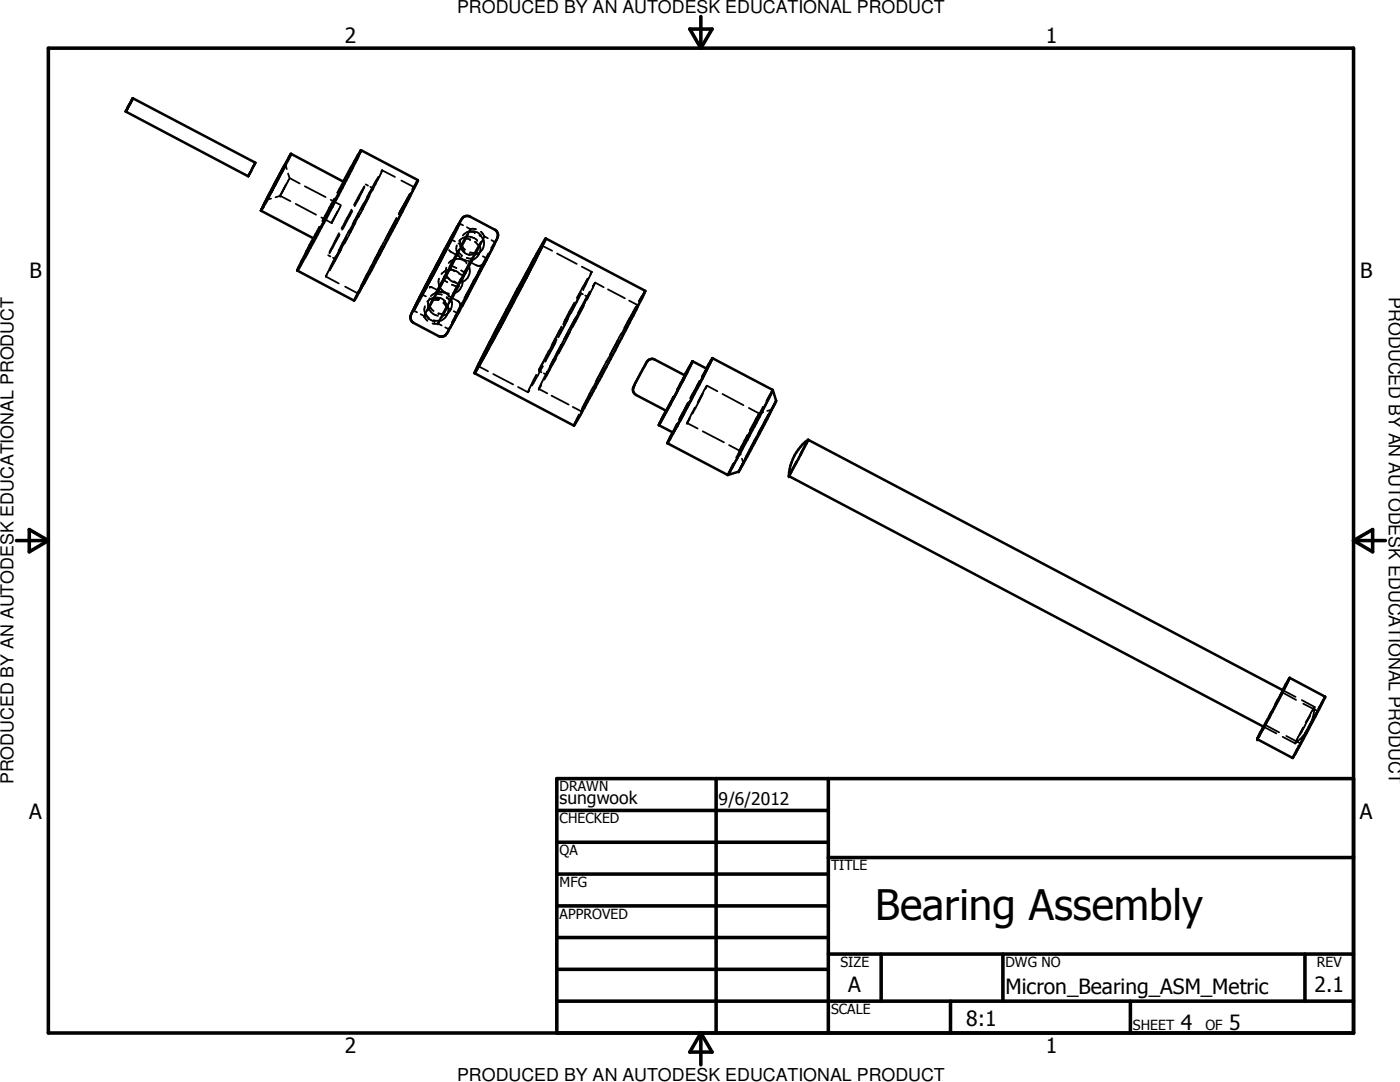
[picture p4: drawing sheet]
<svg xmlns="http://www.w3.org/2000/svg" width="279mm" height="216mm" viewBox="0 0 279 216" stroke-linecap="round" stroke-linejoin="round" font-family="sans-serif">
<g fill="none" stroke="#000" stroke-width=".35">
<path d="M50 34.2l-.5 1M51 32.5l-.5 .9M54.1 39.6l-.9 .3M55.9 39v.1M55.9 39.1l-.9 .3M55.9 39.1l2.1 1M56.9 32.9l.3 .8M57.1 36.8l-1.2 2.3M57.5 34.6l.3 .9 2 1.1M57.7 35.7l-1.7 3.3M60.8 37.2l4.2 2.1M66 39.9l2 1"/>
<path d="M66.7 39.6l-2.4 4.5M66.8 39.7l-2.4 4.5M68.5 36.2l-1.2 2.3M68.7 36.3l-1.3 2.3M72.7 37.2l-2 3.7M72.7 37.3l-1.9 3.8M73 36.8l.4 .2M73.7 39.1l-2.2 4.3M73.9 37.3l.5 .2M74.2 37.9l-2.1 3.7M74.2 38.1l-2 3.8M75.5 35.3l-2.3 4.2"/>
<path d="M76.3 34l-2 4.1M76.3 34l-.2 .2M76.3 34l2.5 1.3M80.1 36l2.5 1.3M81.6 39l-2 3.5M81.7 38.7l-2.1 4.1M81.9 38.6l-.3 .4M82.6 37.3l-.1 .2M82.6 37.3l-1.9 4.1M83.4 35.9l-1.1 1.9M59 40.7l4.1 2.1M63.7 45.3l-1.2 2.2"/>
<path d="M63.8 45.3l-1.1 2.3M64.1 43.4l2.1 1.1M65.1 55.2l2.5 1.4M65.2 55l-.1 .2M65.5 50.9l.5 .3M66.2 44.4v.1M66.5 51.4l.4 .2M67 51.1l-1.9 4.1M67.4 42.2l-1.2 2.2M67.6 46.5l-1.9 3.8M67.8 46.8l-2.1 3.7M68 41.1l-1.8 3.4"/>
<path d="M68.1 49.7l-2.3 4.3M68.9 57.2l2.5 1.3M69.1 47.3l-2 3.8M69.2 47.5l-2.1 3.8M69.8 45.8l-2.2 4.2M70 46.2l-.3 .4M70 46.2l-1.3 2.5M70.1 41.8l-1.9 3.8M70.3 42.1l-2 3.7M71 44.4l-1 1.8M71.4 58.5h.1M71.6 42.5l-2 3.9"/>
<path d="M71.6 58l-.9 2M71.6 58.3l-.2 .2M71.7 42.8l-1.7 3.4M72.6 40.5l-2.2 4.2M73.4 54.5l-2 4M74 53.1l-1.9 3.9M74.5 53.1l-2.3 4.2M76.2 49.1l-2.2 4.3M76.6 48.3l-2.1 3.9M77.3 47.8l-2.2 4.3M78.3 45.1l-1.2 2.3M79 43.9l-2.3 4.2"/>
<path d="M79.1 43.5l-.4 .8M80.1 42.5l-2.2 4.2M84.3 58.8l.7 .3M84.8 57.7h.1M85.2 57.4l-.4 .3M85.5 60a2.43 2.43 0 0 0 1.9 3M85.7 59.5l.7 .4M85.8 57.2l2.1 1M86.3 59.8l-1.4 2.7M86.4 59.9h1.1M86.5 59.7l-.1 .2M86.5 59.5l-.1 .4"/>
<path d="M86.5 59.5l1.1 .1M86.7 59.6l-.9 1.6M87.1 58.7l-.3 .5M87.1 58.7l1.1 .1M87.2 58.1l-.7 1.4M87.5 58l-.4 .7M87.6 55.6a2.35 2.35 0 0 0 1.9 3M88.2 56.6l-.5 .9M88.4 55.8l-1.4 2.7M88.4 55.8l.9 .5M88.7 55.2l-.7 1.5M88.7 55.2l1 .5"/>
<path d="M88.9 55.5l-1.8 3.3M89.1 53.4a2.37 2.37 0 0 0 1.9 3M89.2 59.3l.6 .8M89.2 54.1l-.8 1.7M89.5 48.9l-.1 .5M89.5 59a2.41 2.41 0 0 0-3.5 .1M89.6 59.1l2 1.1 .3 .5-.1 .7 .5-.9M89.6 49.9l.2 .3 1.9 1M89.8 53.2l-1.1 2M89.8 53.6l-1.1 2M89.8 53.6l.9 .5M90 59.5l-.7 1.5"/>
<path d="M90.1 59.8a2.4 2.4 0 0 1-1.7 3.1M90.1 47.8l.7 .4M90.2 53.1l-.9 1.6M90.2 56.8l.9 .4M90.2 53.1l.9 .4M90.6 52.2l-.8 1.4M90.6 56.1l.9 .6M91 58.1l-1.2 2M91.2 48.9l-.1 .7 .2 1.1M91.3 50.7l.2 .3a2.25 2.25 0 0 0 1.5 1M91.4 50l-1.7 3.3M91.4 50.2l-1.1 2"/>
<path d="M91.4 50.2l.8 .8M91.5 56.7l-.8 1.4M91.5 48.6l.7 .3M91.6 50.4l-1.4 2.7M91.6 57l-1.7 3.2M91.6 54.6l1 .4M91.7 54.5a2.4 2.4 0 0 0-3.6 .2M91.7 44.6l.7 .4M91.7 49.6l-.3 .6M91.8 55.9l-2.1 4M91.9 47.9a2.43 2.43 0 0 0 1.9 3M92 49.3l-.7 1.4"/>
<path d="M92 55.6l-.5 1.1M92 49.3l.7 .9M92 54h.1M92.1 54l.8 .5M92.2 48.9l-.2 .2M92.2 48.9l-.2 .4M92.2 48.9l.6 .9M92.2 55.4a2.41 2.41 0 0 1-1.7 3.1M92.6 54.7l-.6 1M92.7 47.6l-.8 1.6M92.7 47.6l1.1 .2M93 59.1l-1.7 3.4"/>
<path d="M93.1 52.4a2.41 2.41 0 0 0-3.6 .1M93.1 51.5l1.1 .1M93.2 45.3l.7 .4M93.2 58.8l-.2 .2M93.2 46.8l-.5 .8M93.3 53.6l-1.8 3.5M93.3 52l1.9 1h.5l.6-.2M93.4 58.3l-.1 .2M93.6 53.3l-1.5 2.9M93.6 46.3l-1.3 2.7M93.6 46.3l1.1 .1M93.6 53.2a2.38 2.38 0 0 1-1.7 3.2"/>
<path d="M93.7 50.7l1.1 .1M93.8 50.4h1.2M93.9 45.7l-.2 .3M93.9 45.7l-.3 .6M93.9 45.7h1.1M94.1 56.9l-1.2 2.5M94.1 56.9l-.1 .2M94.2 51.5l-1.7 3.3M94.2 51.6l-1.1 2M94.3 51.8l-.7 1.5M94.4 56.9l-2.4 4.4M94.4 57l-2.2 4"/>
<path d="M94.4 56.4l-.2 .3M94.5 51.1l-.3 .5M94.8 50.8l-.7 1.4M94.8 48.3l.7 .8M94.8 55.5l-2.1 4M94.9 50.4l-.1 .1M94.9 50.5l-.1 .3M95 55.4l-.6 1M95 50.4l-.1 .1M95 50.4h.1M95 50.4l.6 .4M95.2 47.9a2.42 2.42 0 0 0-3.6 .2"/>
<path d="M95.4 54.6l-.3 .6M95.5 49.1l-.9 1.6M95.7 46.9l.7 .9M95.7 48.8a2.43 2.43 0 0 1-1.6 3.1M95.9 46.9a2.34 2.34 0 0 0-3.5 .1M96 48.3l-.5 .8M96 46.2l.6 1M96.2 52.8l-.9 1.7M96.4 52.7l-2.3 4.2M96.4 51.1l.7 .4M96.4 47.8l-1.4 2.7M96.4 52.7l-.4 .7"/>
<path d="M96.4 47.7a2.3 2.3 0 0 1-1.6 3.1M96.5 52.6l-.2 .2M96.6 47.2l-.1 .2M96.6 47.2l-.2 .6M96.6 47.2l.8 .3M97 52.1l-2.1 3.9M97 51.6l-2 4.2M97.1 51.6l-.1 .1M97.1 51.5l-.1 .1M97.5 50.5l-1.3 2.3M98.1 47.9l.7 .4M98.8 48.3l-.8 1.2"/>
<path d="M98.8 48.3h.1M98.8 48.3l-1.3 2.8M108.2 49l2 1M111.2 50.6l3.9 2.1M115.9 58.5l-1.6 3.1M115.9 58.5l-.7 1.1M115.9 58.5l.4 .2M116 58.7l-2.1 3.8M116.1 53.2l2 1M116.8 59l.5 .2M117.3 59.2l-1.5 3.1M117.3 59.2l-.7 1.1"/>
<path d="M117.3 55.6l-2.2 3.8M117.7 58.2l-2.3 4.2M118.1 54.2l-1.7 3.5M118.1 54.2l-.3 .5M118.7 56.5l-.4 .7M118.8 56.4l-1.7 3.5M118.8 56.4h.1M118.8 56.4l1.7 .9M121.3 57.7l3.4 1.8M125.6 60l1.7 .9M128.8 58l-1.3 2.1M82.5 61.9l.7 .4"/>
<path d="M83.9 62.7l.8 .4M84.7 63.1l.6 .9M84.8 61.1a2.35 2.35 0 0 0 1.9 3M84.8 62.8l-.1 .3M84.9 62.5l-.2 .6M84.9 62.5l.7 .9M85.8 61.2l-.5 .8M85.8 61.2l.7 .8M86.3 64.6h1.1M86.6 63.9l1.1 .1M87.4 64.6l.7 .3M87.5 62.5l1.1 .2"/>
<path d="M87.6 64.3l-.2 .3M87.7 64l-.3 .6M88.5 60.4l.7 .9M88.6 62.7l-.5 .8M88.6 60.1l.7 .9M88.8 60.1a2.41 2.41 0 0 0-3.5 .1M88.9 65.3l.7 .4M89 61.3l-1.3 2.7M89.2 61.3l.6 .4M89.2 61.2v.1M89.3 61l-.1 .3M89.3 60.9a2.37 2.37 0 0 1-1.6 3.2"/>
<path d="M89.5 61l-.9 1.7M89.7 65.5l-.1 .2M89.8 60.1l-.3 .6M90.6 62.1l.7 .4M91.4 62.3l-.1 .1M91.7 62l-2.1 3.7M92.2 60.5l-2 4M95.5 73.1l1.9 1M98.4 74.6l4 2.1M103.4 77.2l2 1.1M105.7 77.9l-.3 .4M107 74.8l-1.6 3.5"/>
<path d="M107.6 77.6l1.6 .9M107.6 74l.5 .3M108 76.8l-.4 .8M108.2 72.9l-.6 1.1M108.3 73.1l-2.1 3.8M108.5 74.5l.5 .3M109.1 71l-1.5 3M109.2 74.1l-1.6 3.5M109.6 69.9l-2.1 3.9M109.7 73.7l-.7 1.1M110.1 79l3.4 1.7M110.5 71.7l-1.5 3.1"/>
<path d="M110.9 68.3l-2.1 3.9M111 71.6l-2.4 4.2M111.1 67.8l-2.3 4.1M111.8 65.7l-2.1 4.2M112 68.8l-2.2 4.3M112.1 65.2l-2 3.8M112.5 68.5l-2.3 4.2M113.2 66.5l-2.1 4.2M113.4 63.5l-2 3.9M113.7 66.3l-2.2 4.2M113.8 62.6l-2.2 4.2M114.6 60.6l-2.2 4.1"/>
<path d="M114.6 60.4l-2 3.8M114.8 63.5l-2.3 4.2M115.2 63.3l-2.2 4.2M116 61.3l-2.2 4.1M116.5 61l-2.2 4.2M117.7 78.6l-1.7 3.5M118.3 77.3l-2.2 4.3M119.4 76.1l-2.3 4.2M120.5 73.3l-2.2 4.2M121.1 71.9l-2.2 4.3M122.3 70.8l-2.3 4.2M123.3 68l-2.3 4.2"/>
<path d="M124 66.5l-2.3 4.3M125 65.4l-2.2 4.3M126.2 62.7l-2.3 4.2M126.9 61.2l-2.3 4.2M127.3 60.9l-1.7 3.5M127.3 60.9l-.6 .7M134.4 79.1l-1.5 2.8M134.4 79.1l-1.4 2.9M136.6 74.9l-1.5 2.8M136.7 74.9l-1.5 2.8M139.6 76.1l-1.8 3.4M140.3 78.6l-2.1 3.9"/>
<path d="M141 73.5l-1 1.7M141 77.1l-1.8 3.2M141 77.1l.1-.1 2.1 1.1M141 77.1l-.2 .5M141.1 73.6l-1 1.6M144.2 78.6l4.2 2.3M154.2 77.9l-1.2 2.1M154.2 77.8v.1M154.9 80l-1.1 1.8M114.3 81.2l1.7 .9M115.5 82.7l-1 2.2M116.5 81.3l-.5 .8"/>
<path d="M135.1 84.5l-.9 1.8M135.2 84.6l-.9 1.7M135.6 83.7h.1M137.1 84.4l2.1 1.1M137.3 80.3l-1.7 3.4M137.4 80.3l-1.8 3.4M137.7 83.5l-.6 .9M138.7 81.3l-1.6 3.1M140.3 86.1l4.2 2.2M145.5 88.8l2.1 1.1M146.3 92.5l-1.1 2.3M147.6 89.9l.2 .8"/>
<path d="M147.7 89.7l-.1 .2M148.1 89l-.4 .7M148.1 91.5l.2 .8M148.3 92.2l-.9 1.9M149.1 86.8l-1.4 2.9M149.3 90.4l-1 1.9M149.3 86.8l-2.4 4.5M149.4 81.4l2.1 1.1M149.6 90l-1.3 2.3M149.9 89.1l-1.1 2.2M150.7 84.1l-2.1 4M150.8 87.5l-1 1.9"/>
<path d="M151.5 82.5l-1.9 3.4M151.5 82.5l-.2 .6M152.1 85.1l-.6 1.1M152.3 81.2l-2.4 4.5M152.3 82.3l-.8 .2M152.5 84.7l-2.3 4.3M153.3 82.8l-3.2 6M153.9 81.8l-.9 1.9M154 81.7l-1.4 2.4M154 81.7l-.1 .1M154 81.7l-.9 .3M158.9 92.1l-1.5 2.9"/>
<path d="M161.3 87.8l-1.6 2.8M255.1 139.6l-1.9 3.4M255.9 138.2l-1.5 2.8M255.9 138.1l-.4 .7M255.9 138.1v.1M255.9 138.1l2.8 1.6M256 137.7l-1.6 2.9M256.1 137.8l2.5 1.3M259.8 139.7l2.5 1.4M264.5 139l-1.4 2.4M252.2 145l2.5 1.3M252.4 144.6h.1"/>
<path d="M252.4 144.6l2.9 1.5M252.7 143.9l-.3 .7M253.7 142.1l-1.6 2.9M254 141.9l-1.5 2.6M256 147l2.5 1.3M256.7 146.9l2.8 1.4M258.6 148.1l-.1 .2M258.9 147.6l-.3 .5M259.2 148.8l-1.2 2.5M259.9 147.7l-.4 .6M260.1 145.2l-1.5 2.9M260.1 140.4l2.8 1.5"/>
<path d="M260.8 145.9l-1.3 1.5-1 .9M261 145.5l-1.5 2.8M261.5 142.7l-2.1 3.9M262.2 143.5l-1.9 3.4M262.3 141.1l-1.7 3.1M262.3 141.1l-.3 .6M262.3 141.1h.1M262.3 141.1l-.1 1.4-.6 1.9M262.4 142.6l-2.6 4.9M262.9 142l-1.5 2.7M262.9 141.9l-.3 .7"/>
</g>
<g fill="#000">
<circle cx="26.5" cy="19.6" r=".25"/>
<circle cx="53.2" cy="39.9" r=".25"/>
<circle cx="55.9" cy="39.1" r=".18"/>
<circle cx="56.9" cy="32.9" r=".25"/>
<circle cx="68.7" cy="36.3" r=".18"/>
<circle cx="68.7" cy="36.3" r=".25"/>
<circle cx="72.1" cy="30" r=".25"/>
<circle cx="76.3" cy="34" r=".18"/>
<circle cx="83.4" cy="35.9" r=".25"/>
<circle cx="62.7" cy="47.6" r=".18"/>
<circle cx="71.4" cy="58.5" r=".18"/>
<circle cx="74.5" cy="52.2" r=".18"/>
<circle cx="79.1" cy="43.5" r=".18"/>
<circle cx="84.8" cy="57.7" r=".25"/>
<circle cx="84.8" cy="57.7" r=".18"/>
<circle cx="85.8" cy="57.2" r=".18"/>
<circle cx="86.4" cy="59.9" r=".18"/>
<circle cx="87.6" cy="59.6" r=".18"/>
<circle cx="89.2" cy="59.3" r=".18"/>
<circle cx="89.5" cy="48.9" r=".18"/>
<circle cx="89.5" cy="48.9" r=".25"/>
<circle cx="89.5" cy="58.6" r=".18"/>
<circle cx="89.5" cy="59" r=".18"/>
<circle cx="90" cy="47.8" r=".25"/>
<circle cx="91.7" cy="44.6" r=".25"/>
<circle cx="92.2" cy="51" r=".18"/>
<circle cx="92.2" cy="48.9" r=".18"/>
<circle cx="93.1" cy="52.4" r=".18"/>
<circle cx="93.7" cy="50.7" r=".18"/>
<circle cx="93.8" cy="47.8" r=".18"/>
<circle cx="93.9" cy="45.7" r=".18"/>
<circle cx="94.7" cy="46.4" r=".18"/>
<circle cx="95.2" cy="47.9" r=".18"/>
<circle cx="95.7" cy="46.9" r=".18"/>
<circle cx="95.9" cy="46.9" r=".18"/>
<circle cx="96.5" cy="47.4" r=".18"/>
<circle cx="96.5" cy="52.6" r=".18"/>
<circle cx="97.5" cy="51.1" r=".18"/>
<circle cx="116.4" cy="57.7" r=".18"/>
<circle cx="117.3" cy="59.2" r=".18"/>
<circle cx="82.5" cy="61.9" r=".25"/>
<circle cx="84.7" cy="63.1" r=".18"/>
<circle cx="85.6" cy="63.4" r=".18"/>
<circle cx="86.6" cy="63.9" r=".18"/>
<circle cx="86.7" cy="64.1" r=".18"/>
<circle cx="87.4" cy="64.6" r=".18"/>
<circle cx="87.5" cy="62.5" r=".18"/>
<circle cx="88.6" cy="60.1" r=".18"/>
<circle cx="88.8" cy="60.1" r=".18"/>
<circle cx="89.6" cy="65.7" r=".18"/>
<circle cx="91.8" cy="61.4" r=".18"/>
<circle cx="107.5" cy="77.6" r=".18"/>
<circle cx="109" cy="74.8" r=".18"/>
<circle cx="127.3" cy="60.9" r=".18"/>
<circle cx="138.2" cy="72.1" r=".25"/>
<circle cx="139.6" cy="76.1" r=".18"/>
<circle cx="116" cy="82.1" r=".18"/>
<circle cx="134.3" cy="86.3" r=".25"/>
<circle cx="137.1" cy="84.4" r=".18"/>
<circle cx="147.4" cy="94.1" r=".18"/>
<circle cx="147.6" cy="89.9" r=".18"/>
<circle cx="148.3" cy="92.3" r=".18"/>
<circle cx="148.8" cy="91.3" r=".18"/>
<circle cx="151.5" cy="82.5" r=".18"/>
<circle cx="153.3" cy="82.8" r=".18"/>
<circle cx="154" cy="81.7" r=".18"/>
<circle cx="157.4" cy="95" r=".18"/>
<circle cx="157.4" cy="95" r=".25"/>
<circle cx="161.3" cy="87.8" r=".25"/>
<circle cx="264.5" cy="139" r=".25"/>
<circle cx="264.5" cy="139" r=".18"/>
<circle cx="250.9" cy="147.5" r=".25"/>
<circle cx="252.4" cy="144.6" r=".18"/>
<circle cx="259.5" cy="148.3" r=".18"/>
<circle cx="262.9" cy="141.9" r=".18"/>
<circle cx="263.1" cy="141.4" r=".18"/>
</g>
<g fill="none" stroke="#000" stroke-width=".51">
<path d="M26.5 19.7l-.2 .3M26.5 19.6l-1.1 2.1M26.5 19.6h.1M26.5 19.6l24.5 12.9-.9 1.6-.6 1.1-24.4-13M25.1 22.1v.1M25.3 21.8l-.1 .2M26.2 20.2l-1.1 2M53.3 39.8l3.6-6.9-3.7 7M58.1 30.7l-2.2 3.9-3.8 7.4M58.1 30.7l-3.1 6.1-2.9 5.2M58.1 30.7l10.6 5.6-2.7 5.4-3.3 5.9M72.1 30l-1.7 3.5-5.3 10.2-4.1 7.5-1.7 2.8"/>
<path d="M72.1 30l-3.6 6.2M72.1 30l11.3 5.9-1.8 3.8-5.8 11.1-5.1 9.2-11.4-6M52.1 42h.1M52.1 42l10.6 5.6M59.3 54h.1M62.5 47.5l-3.1 6.4M62.7 47.6h.1M84.2 58.7l.1 .1M84.4 58.2l-.3 .5M84.8 57.7h.1M85.4 56.2l-1 1.8M86.4 54.9l-2.2 3.8"/>
<path d="M86.4 54.9l-1.6 2.8M87.8 51.6l-5.3 10.3 5.4-9.7 3.8-7.6-5.8 10.6M88 51.2l2.8-5.1a6.9 6.9 0 0 1 1.9-2.9l.8-.1 .3 .1 5 2.6a1.45 1.45 0 0 1 .2 2.2l-5.7 11.1-4.1 7.4a1.29 1.29 0 0 1-1.7 .6l-5.2-2.8a1.19 1.19 0 0 1-.3-1.4l2-4.1M88.6 50.7l-2.2 4.2M89.5 48.9l-.8 1.4M90 47.8l-5.8 10.9M90 47.8l-3.6 7.1M90 47.8h.1M104.5 56.4l-2.5 4.7M104.6 56.2l3.6-7.2-.7 1.1-4.2 7.6-4.2 7.9M105.2 55l-3.2 6.1M108.9 47.6l19.9 10.4-6 11.9-6.2 11.5-2 3.5-19.9-10.4"/>
<path d="M108.9 47.6l-2.7 5.6M108.9 47.6l-5.6 10-5.9 11.4M94.7 74.4v.1M96.8 70.1l-2.1 4.3M97.1 69.5l-.3 .6M98.8 67.2l-3.3 5.9 1.3-3M99 65.9l-2.2 4.2M102 61.1l-4.9 9.2-2.4 4.2M102 61.1l-3 5.7M129.2 72.1a1.06 1.06 0 0 1 1.5-.3l6 3.1-2 4-1.7 3.1-6-3.2a1.43 1.43 0 0 1-.3-2.1zM138.2 72.1l2.9 1.5-3.1 6.1-3.7 6.6-2.8-1.5M138.2 72.1l-4.4 8.7-2.3 4"/>
<path d="M138.2 72.1l-1.6 2.8M142.2 71.5l-1.2 2M154.2 77.8v.1M154.2 77.9l-5 9.8-4 7.1M154.2 77.8l.7 2.2-4.3 8.3-3.2 5.8-2.2 .7M154.2 77.8l-12-6.3-1.7 3.5-4.1 7.7-3.2 5.7M131.5 84.8h.1M132.9 81.9l-1.4 2.8M133.2 88.4h.1M133.2 88.4l12 6.4M134.2 86.3l-1 2.1M157.4 95l94.8 50"/>
<path d="M161.3 87.8l-3.9 7.2M161.3 87.8a9.4 9.4 0 0 0-3.9 7.2M161.3 87.8l94.8 50M257.4 135.3l7.1 3.7-2 4-4.5 8.3-7.1-3.8M257.4 135.3l-4 7.8-2.4 4.3M257.4 135.3l-1.4 2.4M251 147.4l-.1 .1M252.1 145l-1.1 2.4"/>
</g>
<g fill="none" stroke="#000" stroke-width=".71">
<path d="M9.7 9.6h260.4v196.5h-260.4zM137.7 5.8h4.4l-2.2 3.8zM139.9 3.3v6.3M3.3 107.9h6.4M5.8 105.7l3.9 2.2-3.9 2.2zM270.1 107.9h6.4M270.1 107.9l3.8-2.2v4.4zM142.9 155.4v50.7M165.3 155.4v50.7M270.1 155.4h-159v50.7M111.1 161.7h54.2M111.1 168.1h54.2"/>
<path d="M111.1 174.4h54.2M165.3 171.1h104.8M111.1 180.8h54.2M111.1 187.1h54.2M111.1 193.4h54.2M111.1 199.8h159M165.3 190.4h104.8M175.9 190.4v9.4M189.7 199.8v6.3M200.2 190.4v9.4M225.6 199.8v6.3M260.4 190.4v9.4"/>
<path d="M139.9 206.1v6.4M139.9 206.1l2.2 3.8h-4.4z"/>
</g>
<text font-size="8.4" x="174.7" y="183.6">Bearing Assembly</text>
<g font-size="4.2">
<text x="68.8" y="8.7">2</text>
<text x="208.7" y="8.7">1</text>
<text x="5.9" y="55.5">B</text>
<text x="271.4" y="55.5">B</text>
<text x="5.8" y="163.4">A</text>
<text x="271.4" y="163.4">A</text>
<text x="169.3" y="197.9">A</text>
<text x="262.3" y="197.9">2.1</text>
<text x="200.7" y="198.4">Micron_Bearing_ASM_Metric</text>
<text x="192.8" y="204.8">8:1</text>
<text x="235.7" y="205.6">4</text>
<text x="245.3" y="205.6">5</text>
<text x="68.8" y="210.2">2</text>
<text x="208.7" y="210.2">1</text>
</g>
<g font-size="3.5">
<text x="91.2" y="2.6">PRODUCED BY AN AUTODESK EDUCATIONAL PRODUCT</text>
<text x="277.2" y="59.4" transform="rotate(90 277.2 59.4)">PRODUCED BY AN AUTODESK EDUCATIONAL PRODUCT</text>
<text x="2.7" y="156.5" transform="rotate(-90 2.7 156.5)">PRODUCED BY AN AUTODESK EDUCATIONAL PRODUCT</text>
<text x="111.7" y="160.5">sungwook</text>
<text x="143.4" y="160.7">9/6/2012</text>
<text x="91.2" y="215.8">PRODUCED BY AN AUTODESK EDUCATIONAL PRODUCT</text>
</g>
<g font-size="2.8">
<text x="111.7" y="157.9">DRAWN</text>
<text x="111.7" y="164.3">CHECKED</text>
<text x="111.7" y="170.6">QA</text>
<text x="165.9" y="173.7">TITLE</text>
<text x="111.7" y="177">MFG</text>
<text x="111.7" y="183.3">APPROVED</text>
<text x="167.7" y="193">SIZE</text>
<text x="200.7" y="193">DWG NO</text>
<text x="262.8" y="192.9">REV</text>
<text x="165.9" y="202.4">SCALE</text>
<text x="226.1" y="205.6">SHEET</text>
<text x="240.6" y="205.6">OF</text>
</g>
</svg>
